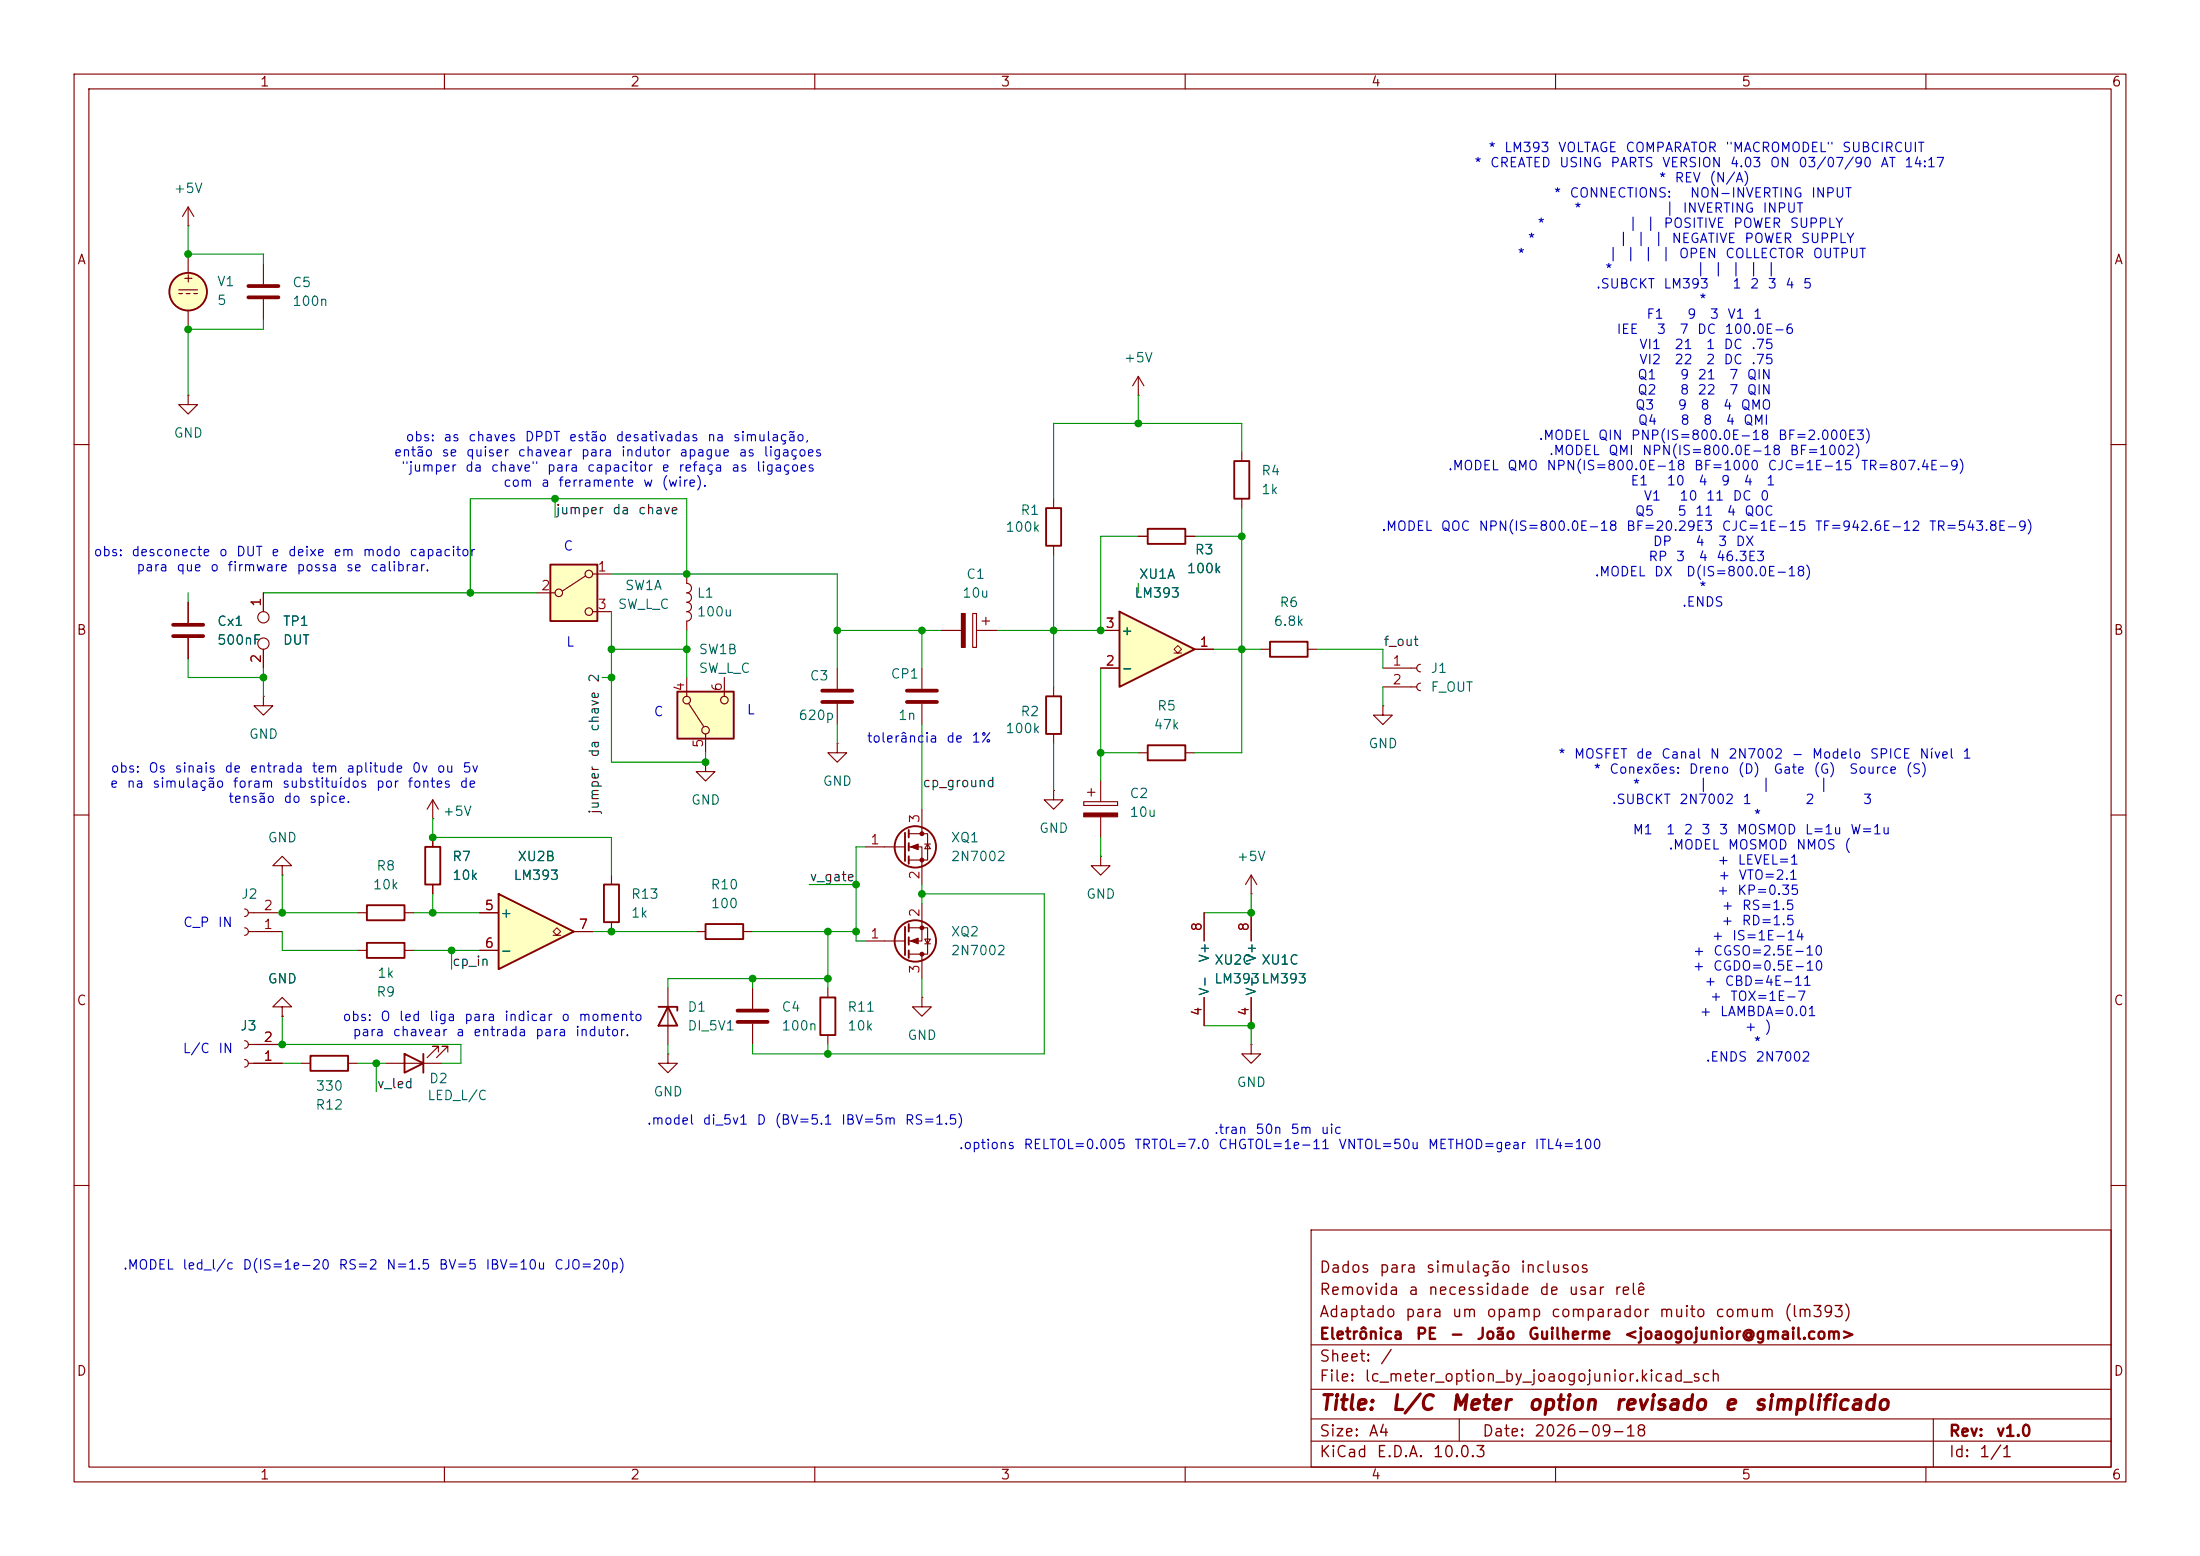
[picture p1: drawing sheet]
<svg xmlns="http://www.w3.org/2000/svg" width="297mm" height="210mm" viewBox="0 0 297 210" stroke-linecap="round" stroke-linejoin="round" font-family="sans-serif">
<g fill="none" stroke="#840000" stroke-width=".15">
<path d="M10 10h277v190h-277zM12 12h273v186h-273zM60 10v2M110 10v2M160 10v2M210 10v2M260 10v2M10 60h2M92.7 77.5v1.2a.64 .64 0 0 1 .7 .7 .64 .64 0 0 1-.7 .6 .64 .64 0 0 1 .7 .7 .64 .64 0 0 1-.7 .6M167.6 61v1.2M167.6 67.3v1.3M285 60h2"/>
<path d="M92.7 81.3a.64 .64 0 0 1 .7 .6 .64 .64 0 0 1-.7 .7 .64 .64 0 0 1 .7 .6 .64 .64 0 0 1-.7 .6v1.3M170.2 87.6h1.2M176.5 87.6h1.3M186.7 95.3v1.2h1.3l-1.3 1.3-1.3-1.3h1.3M186.7 95.3h.1M186.7 90.2h4.6M186.7 92.7h4.6M191.8 89.7a.51 .51 0 0 0-.5 .5 .51 .51 0 0 0 .5 .5M191.8 92.2a.51 .51 0 0 0-.5 .5 .51 .51 0 0 0 .5 .5M10 110h2M38.1 116.8h1.3l-1.3-1.2-1.3 1.2h1.3v1.3M38.1 118.1h.1"/>
<path d="M146.3 108.2h4.6v.5h-4.6zM146.8 106.9h1M147.3 106.4v1M148.6 115.6v1.2h1.3l-1.3 1.3-1.3-1.3h1.3M148.6 115.6h.1M148.6 105.4v2.8M148.6 110.2v2.8M285 110h2M33 125.2a.51 .51 0 0 1 .5 .5 .51 .51 0 0 1-.5 .5M33 122.7a.51 .51 0 0 1 .5 .5 .51 .51 0 0 1-.5 .5M33.5 125.7h4.6M33.5 123.2h4.6"/>
<path d="M38.1 135.9h1.3l-1.3-1.3-1.3 1.3h1.3v1.3M38.1 137.2h.1M40.6 143.5h1.3M47 143.5h1.3M52.1 143.5h7.6M59.2 142v-.8h-.8h.8l-1.5 1.5M60.5 142v-.8h-.8h.8l-1.6 1.5M10 160h2M177 166h108v32h-108zM285 160h2M60 198v2M110 198v2"/>
<path d="M160 198v2M177 194.5h108M177 191.5h108M177 187.5h108M177 181.5h108M197 191.5v3M210 198v2M260 198v2M261 191.5v6.5"/>
</g>
<path d="M166.6 62.2h2.1v5.1h-2.1zM171.4 86.6h5.1v2h-5.1zM41.9 142.5h5.1v2h-5.1zM54.6 142.2l2.5 1.3-2.5 1.3zM57.1 142.2v2.6" fill="none" stroke="#840000" stroke-width=".25"/>
<path d="M146.3 109.7h4.6v.5h-4.6z" fill="#840000" stroke="#840000" stroke-width=".15"/>
<path d="M74.3 76.2h6.3v7.6h-6.3z" fill="#ffffc2"/>
<g fill="none" stroke="#840000" stroke-width=".15">
<path d="M79 77.7l-3.1 2.1M80 77.5h2.5M72.4 80h2.5M80 82.6h2.5M58.4 113v1.3M58.4 119.4v1.3M95.2 102.9v1.2h1.3l-1.3 1.3-1.2-1.3h1.2M95.2 102.9h.1M113 100.3v1.3h1.3l-1.3 1.3-1.2-1.3h1.2M113 100.3h.1M48.3 123.2h1.2M48.3 128.3h1.2"/>
<path d="M54.6 123.2h1.3M54.6 128.3h1.3"/>
<circle cx="79.5" cy="77.5" r=".51"/>
<circle cx="75.4" cy="80" r=".51"/>
<circle cx="79.5" cy="82.6" r=".51"/>
</g>
<path d="M74.3 76.2h6.3v7.6h-6.3zM57.4 114.3h2v5.1h-2zM49.5 122.2h5.1v2h-5.1zM49.5 127.3h5.1v2h-5.1z" fill="none" stroke="#840000" stroke-width=".25"/>
<path d="M67.3 120.7l10.2 5-10.2 5.1z" fill="#ffffc2"/>
<g fill="none" stroke="#840000" stroke-width=".25">
<path d="M141.2 68.6h2.1v5.1h-2.1zM141.2 94h2.1v5.1h-2.1zM122.2 112.4v3.8M122.7 112v1M122.7 113.8v1M122.7 115.6v1M154.9 100.6h5.1v2h-5.1zM67.3 120.7l10.2 5-10.2 5.1zM110.7 134.6h2.1v5.1h-2.1z"/>
<circle cx="123.6" cy="114.3" r="2.79"/>
</g>
<path d="M74.7 126.2h.5l-.5-.5 .5-.5 .5 .5-.5 .5h.5" fill="none" stroke="#840000" stroke-width=".14"/>
<g fill="none" stroke="#840000" stroke-width=".15">
<path d="M35.6 35.6v2.8M35.6 40.4v2.8M142.2 67.3v1.3M142.2 73.7v1.2M124.5 90.2v2.8M124.5 95v2.8M127 85.1h2.8M131.3 82.8h.5v4.6h-.5zM131.8 85.1h2.8M132.6 83.8h1M133.1 83.3v1M142.2 92.7v1.3"/>
<path d="M142.2 99.1v1.2M116.8 114.3h5.4M122.7 112.5h2.5v3.6h-2.5M122.7 114.3h1.8v5.1M124.5 109.2v3.3M124.8 113.9h.8M125.2 113.9l.4 .7h-.8zM142.2 106.7v1.3h1.3l-1.3 1.2-1.2-1.2h1.2M142.2 106.7h.1M153.7 101.6h1.2M160 101.6h1.3M64.8 123.2h2.5"/>
<path d="M64.8 128.3h2.5M77.5 125.7h2.5M101.6 133.4v2.7M101.6 138.2v2.8M111.8 133.4v1.2M111.8 139.7v1.3M33 143a.51 .51 0 0 1 .5 .5 .51 .51 0 0 1-.5 .5M33 140.5a.51 .51 0 0 1 .5 .5 .51 .51 0 0 1-.5 .5M33.5 143.5h4.6M33.5 141h4.6"/>
</g>
<g fill="#840000" stroke="#840000" stroke-width=".15">
<path d="M122.9 114.3l1.1-.4v.8z"/>
<path d="M129.8 82.8h.5v4.6h-.5z"/>
<circle cx="124.5" cy="112.5" r=".25"/>
<circle cx="124.5" cy="116.1" r=".25"/>
</g>
<path d="M33.5 38.6h4.1M33.5 40.1h4.1M122.4 93.2h4.1M122.4 94.7h4.1M99.6 136.4h4M99.6 137.9h4" fill="none" stroke="#840000" stroke-width=".51"/>
<path d="M91.4 93.3h7.7v6.4h-7.7z" fill="#ffffc2"/>
<g fill="none" stroke="#840000" stroke-width=".15">
<path d="M25.4 81.3v2.8M25.4 86.1v2.8M35.6 94v1.3h1.2l-1.2 1.2-1.3-1.2h1.3M35.6 94h.1M35.6 80v2.6M35.6 87.6v2.6M92.7 91.4v2.6M93 94.9l2 3.1M95.2 99.1v2.5M97.8 91.4v2.6M90.2 133.4v7.6M124.5 134.6v1.3h1.2l-1.2 1.3-1.3-1.3h1.3"/>
<path d="M124.5 134.6h.1M90.2 142.2v1.3h1.2l-1.2 1.3-1.3-1.3h1.3M90.2 142.2h.1"/>
<circle cx="35.6" cy="83.3" r=".76"/>
<circle cx="35.6" cy="86.9" r=".76"/>
<circle cx="92.7" cy="94.5" r=".51"/>
<circle cx="95.3" cy="98.6" r=".51"/>
<circle cx="97.8" cy="94.5" r=".51"/>
</g>
<path d="M91.4 93.3h7.7v6.4h-7.7zM88.9 135.9h2.5v.5M90.2 135.9l1.2 2.5h-2.5z" fill="none" stroke="#840000" stroke-width=".25"/>
<path d="M23.4 84.3h4M23.4 85.9h4" fill="none" stroke="#840000" stroke-width=".51"/>
<path d="M151.1 82.6l10.2 5-10.2 5.1z" fill="#ffffc2"/>
<g fill="none" stroke="#840000" stroke-width=".25">
<path d="M154.9 71.4h5.1v2h-5.1zM151.1 82.6l10.2 5-10.2 5.1zM81.5 119.4h2.1v5.1h-2.1zM95.2 124.7h5.1v2h-5.1zM122.2 125.1v3.8M122.7 124.7v1M122.7 126.5v1M122.7 128.3v1"/>
<circle cx="25.4" cy="39.4" r="2.54"/>
<circle cx="123.6" cy="127" r="2.79"/>
</g>
<path d="M158.5 88.1h.5l-.5-.5 .5-.5 .5 .5-.5 .5h.5" fill="none" stroke="#840000" stroke-width=".14"/>
<g fill="none" stroke="#840000" stroke-width=".15">
<path d="M24.1 39.1h2.6M24.1 39.6h.5M25.1 39.6h.6M25.4 30.5h.1M25.4 27.9l-.8 1.3M25.4 27.9l.8 1.3M25.4 27.9v2.6M25.4 34.3v2.5M26.2 39.6h.5M25.4 53.3v1.3h1.3l-1.3 1.3-1.3-1.3h1.3M25.4 53.3h.1M25.4 41.9v2.6"/>
<path d="M153.7 53.3h.1M153.7 50.8l-.8 1.3M153.7 50.8l.7 1.3M153.7 50.8v2.5M153.7 72.4h1.2M160 72.4h1.3M25.4 81.3v2.8M25.4 86.1v2.8M35.6 80v2.6M35.6 87.6v2.6M113 90.2v2.8M113 95v2.8"/>
<path d="M148.6 90.2h2.5M148.6 85.1h2.5M161.3 87.6h2.5M58.4 110.5h.1M58.4 108l-.7 1.2M58.4 108l.8 1.2M58.4 108v2.5M58.4 113v1.3M58.4 119.4v1.3M82.5 118.1v1.3M168.9 118.1v2.6M168.9 118.1l-.8 1.3"/>
<path d="M168.9 118.1l.8 1.3M38.1 137.2h.1M64.8 123.2h2.5M64.8 128.3h2.5M77.5 125.7h2.5M82.5 124.5v1.2M94 125.7h1.2M100.3 125.7h1.3M116.8 127h5.4M122.7 125.2h2.5v3.6h-2.5M124.5 121.9v5.1h-1.8M124.5 128.8v3.3"/>
<path d="M124.8 126.7h.8l-.4 .7zM124.8 127.4h.8M162.6 123.2v3.8M162.6 134.6v3.8M168.9 120.7h.1M168.9 123.2v3.8M168.9 134.6v3.8M34.3 143.5h3.8M34.3 141h3.8M168.9 141v1.2h1.3l-1.3 1.3-1.3-1.3h1.3M168.9 141h.1"/>
</g>
<path d="M111 93.2h4.1M111 94.7h4.1" fill="none" stroke="#840000" stroke-width=".51"/>
<circle cx="25.4" cy="39.4" r="2.54" fill="#ffffc2" stroke="#ffffc2" stroke-width=".14"/>
<g fill="#840000" stroke="#840000" stroke-width=".15">
<path d="M122.9 127l1.1-.4v.8z"/>
<circle cx="124.5" cy="128.8" r=".25"/>
<circle cx="124.5" cy="125.2" r=".25"/>
</g>
<g fill="none" stroke="#009600" stroke-width=".15">
<path d="M25.4 30.5v3.8h10.2v1.3M35.6 43.2v1.3h-10.2v8.8M153.7 53.3v3.9M74.9 67.3v2.6M82.5 77.5h30.5v12.7M92.7 77.5v-10.2h-29.2v12.7M142.2 74.9v17.8M153.7 72.4h-5.1v12.7h-14M153.7 78.7v1.3M161.3 72.4h6.3M167.6 68.6v33h-6.3M167.6 61v-3.8h-25.4v10.1"/>
<path d="M25.4 80v1.3M25.4 88.9v2.5h10.2M35.6 80h36.8M35.6 90.2v3.8M81.3 91.4h1.2M82.5 82.6v20.3h12.7v-1.3M82.5 87.6h10.2M92.7 85.1v6.3M113 97.8v2.5M113 85.1h14M124.5 85.1v5.1M124.5 97.8v11.4"/>
<path d="M148.6 90.2v15.2M163.8 87.6h6.4M177.8 87.6h8.9v2.6M186.7 92.7v2.6M38.1 118.1v5.1h10.2M58.4 110.5v2.5h24.1v5.1M109.2 119.4h6.4M116.8 114.3h-1.2v12.7h1.2M124.5 119.4v2.5M142.2 100.3v6.4M148.6 101.6h5.1M148.6 113v2.6"/>
<path d="M38.1 137.2v3.8h24.1v2.5h-2.5M38.1 125.7v2.6h10.2M55.9 128.3h8.9M55.9 123.2h8.9M58.4 120.7v2.5M61 128.3v2.5M80 125.7h14M101.6 132.1v1.3M101.6 125.7h14M111.8 125.7v7.7M111.8 132.1h-21.6v1.3M124.5 132.1v2.5"/>
<path d="M124.5 120.7h16.5v21.5h-39.4v-1.2M162.6 138.4h6.3v2.6M168.9 120.7v2.5h-6.3M38.1 143.5h2.5M48.3 143.5h3.8M50.8 143.5v3.8M90.2 141v1.2M111.8 141v1.2"/>
</g>
<g fill="#009600" stroke="#009600" stroke-width=".14">
<circle cx="50.8" cy="143.5" r=".46"/>
<circle cx="38.1" cy="123.2" r=".46"/>
<circle cx="58.4" cy="113" r=".46"/>
<circle cx="38.1" cy="141" r=".46"/>
<circle cx="25.4" cy="34.3" r=".46"/>
<circle cx="35.6" cy="91.4" r=".46"/>
<circle cx="25.4" cy="44.5" r=".46"/>
<circle cx="92.7" cy="87.6" r=".46"/>
<circle cx="92.7" cy="77.5" r=".46"/>
<circle cx="63.5" cy="80" r=".46"/>
<circle cx="74.9" cy="67.3" r=".46"/>
<circle cx="82.5" cy="87.6" r=".46"/>
<circle cx="167.6" cy="72.4" r=".46"/>
<circle cx="153.7" cy="57.2" r=".46"/>
<circle cx="167.6" cy="87.6" r=".46"/>
<circle cx="148.6" cy="85.1" r=".46"/>
<circle cx="148.6" cy="101.6" r=".46"/>
<circle cx="124.5" cy="120.7" r=".46"/>
<circle cx="111.8" cy="132.1" r=".46"/>
<circle cx="111.8" cy="142.2" r=".46"/>
<circle cx="115.6" cy="125.7" r=".46"/>
<circle cx="115.6" cy="119.4" r=".46"/>
<circle cx="168.9" cy="123.2" r=".46"/>
<circle cx="111.8" cy="125.7" r=".46"/>
<circle cx="168.9" cy="138.4" r=".46"/>
<circle cx="82.5" cy="125.7" r=".46"/>
<circle cx="61" cy="128.3" r=".46"/>
<circle cx="58.4" cy="123.2" r=".46"/>
<circle cx="82.5" cy="91.4" r=".46"/>
<circle cx="101.6" cy="132.1" r=".46"/>
<circle cx="113" cy="85.1" r=".46"/>
<circle cx="124.5" cy="85.1" r=".46"/>
<circle cx="142.2" cy="85.1" r=".46"/>
<circle cx="95.2" cy="102.9" r=".46"/>
</g>
<g font-size="2" fill="#840000">
<text x="178" y="190.8">Title:</text>
<text x="187.7" y="190.8">L/C</text>
<text x="195.7" y="190.8">Meter</text>
<text x="206.1" y="190.8">option</text>
<text x="217.8" y="190.8">revisado</text>
<text x="232.6" y="190.8">e</text>
<text x="236.6" y="190.8">simplificado</text>
</g>
<g font-size="1.5" fill="#840000">
<text x="178" y="172.2">Dados</text>
<text x="186.1" y="172.2">para</text>
<text x="192.4" y="172.2">simulação</text>
<text x="205.1" y="172.2">inclusos</text>
<text x="178" y="178.2">Adaptado</text>
<text x="178" y="175.2">Removida</text>
<text x="189.6" y="178.2">para</text>
<text x="190" y="175.2">a</text>
<text x="192.7" y="175.2">necessidade</text>
<text x="195.9" y="178.2">um</text>
<text x="200.5" y="178.2">opamp</text>
<text x="207.7" y="175.2">de</text>
<text x="209.3" y="178.2">comparador</text>
<text x="211.6" y="175.2">usar</text>
<text x="217.8" y="175.2">relê</text>
<text x="223.9" y="178.2">muito</text>
<text x="231.4" y="178.2">comum</text>
<text x="240.7" y="178.2">(lm393)</text>
<text x="178" y="184.2">Sheet:</text>
<text x="178" y="181.2">Eletrônica</text>
<text x="186.2" y="184.2">/</text>
<text x="191" y="181.2">PE</text>
<text x="195.6" y="181.2">-</text>
<text x="199.2" y="181.2">João</text>
<text x="206.2" y="181.2">Guilherme</text>
<text x="219.1" y="181.2">&lt;joaogojunior@gmail.com&gt;</text>
<text x="178" y="186.9">File:</text>
<text x="184.1" y="186.9">lc_meter_option_by_joaogojunior.kicad_sch</text>
<text x="178" y="197.1">KiCad</text>
<text x="178" y="194.3">Size:</text>
<text x="184.7" y="194.3">A4</text>
<text x="185.7" y="197.1">E.D.A.</text>
<text x="193.3" y="197.1">10.0.3</text>
<text x="200" y="194.3">Date:</text>
<text x="207" y="194.3">2026-09-18</text>
<text x="263" y="194.3">Rev:</text>
<text x="263" y="197.1">Id:</text>
<text x="267.1" y="197.1">1/1</text>
<text x="269.4" y="194.3">v1.0</text>
</g>
<g font-size="1.3" fill="#840000">
<text x="35" y="12">1</text>
<text x="85" y="12">2</text>
<text x="135" y="12">3</text>
<text x="185" y="12">4</text>
<text x="235" y="12">5</text>
<text x="285" y="12">6</text>
<text x="10.3" y="36">A</text>
<text x="285.3" y="36">A</text>
<text x="24.5" y="38.4">+</text>
<text x="10.3" y="86">B</text>
<text x="285.3" y="86">B</text>
<text x="10.3" y="136">C</text>
<text x="285.3" y="136">C</text>
<text x="10.3" y="186">D</text>
<text x="285.3" y="186">D</text>
<text x="35" y="200">1</text>
<text x="85" y="200">2</text>
<text x="135" y="200">3</text>
<text x="185" y="200">4</text>
<text x="235" y="200">5</text>
<text x="285" y="200">6</text>
</g>
<g font-size="1.3" fill="#0000c2">
<text x="198.9" y="22.9">*</text>
<text x="200.8" y="20.9">*</text>
<text x="201.1" y="22.9">CREATED</text>
<text x="203" y="20.9">LM393</text>
<text x="210.2" y="20.9">VOLTAGE</text>
<text x="210.4" y="22.9">USING</text>
<text x="217.3" y="22.9">PARTS</text>
<text x="219.3" y="20.9">COMPARATOR</text>
<text x="224.3" y="22.9">VERSION</text>
<text x="232.8" y="20.9">&quot;MACROMODEL&quot;</text>
<text x="233.4" y="22.9">4.03</text>
<text x="238.8" y="22.9">ON</text>
<text x="242.7" y="22.9">03/07/90</text>
<text x="248.6" y="20.9">SUBCIRCUIT</text>
<text x="253.8" y="22.9">AT</text>
<text x="257" y="22.9">14:17</text>
<text x="209.7" y="27">*</text>
<text x="211.8" y="27">CONNECTIONS:</text>
<text x="212.4" y="29">*</text>
<text x="223.8" y="24.9">*</text>
<text x="224.7" y="29">|</text>
<text x="226" y="24.9">REV</text>
<text x="227.1" y="29">INVERTING</text>
<text x="228" y="27">NON-INVERTING</text>
<text x="230.7" y="24.9">(N/A)</text>
<text x="237.9" y="29">INPUT</text>
<text x="244.4" y="27">INPUT</text>
<text x="204.8" y="35.2">*</text>
<text x="206.2" y="33.1">*</text>
<text x="207.5" y="31.1">*</text>
<text x="217" y="35.2">|</text>
<text x="218.4" y="33.1">|</text>
<text x="219.4" y="35.2">|</text>
<text x="219.7" y="31.1">|</text>
<text x="220.8" y="33.1">|</text>
<text x="221.8" y="35.2">|</text>
<text x="222.1" y="31.1">|</text>
<text x="223.2" y="33.1">|</text>
<text x="224.2" y="35.2">|</text>
<text x="224.5" y="31.1">POSITIVE</text>
<text x="225.6" y="33.1">NEGATIVE</text>
<text x="226.6" y="35.2">OPEN</text>
<text x="232.8" y="35.2">COLLECTOR</text>
<text x="233.9" y="31.1">POWER</text>
<text x="235.4" y="33.1">POWER</text>
<text x="241.5" y="31.1">SUPPLY</text>
<text x="243" y="33.1">SUPPLY</text>
<text x="244.6" y="35.2">OUTPUT</text>
<text x="215.4" y="39.3">.SUBCKT</text>
<text x="216.6" y="37.2">*</text>
<text x="224.5" y="39.3">LM393</text>
<text x="228.9" y="37.2">|</text>
<text x="229.3" y="41.3">*</text>
<text x="231.2" y="37.2">|</text>
<text x="233.6" y="37.2">|</text>
<text x="233.8" y="39.3">1</text>
<text x="236" y="37.2">|</text>
<text x="236.2" y="39.3">2</text>
<text x="238.4" y="37.2">|</text>
<text x="238.5" y="39.3">3</text>
<text x="240.9" y="39.3">4</text>
<text x="243.3" y="39.3">5</text>
<text x="218.1" y="45.4">IEE</text>
<text x="221.2" y="47.4">VI1</text>
<text x="222.2" y="43.3">F1</text>
<text x="223.6" y="45.4">3</text>
<text x="226" y="47.4">21</text>
<text x="226.6" y="45.4">7</text>
<text x="227.7" y="43.3">9</text>
<text x="229" y="45.4">DC</text>
<text x="230.2" y="47.4">1</text>
<text x="230.7" y="43.3">3</text>
<text x="232.6" y="47.4">DC</text>
<text x="232.7" y="45.4">100.0E-6</text>
<text x="233.1" y="43.3">V1</text>
<text x="236.3" y="47.4">.75</text>
<text x="236.6" y="43.3">1</text>
<text x="221" y="51.5">Q1</text>
<text x="221" y="53.6">Q2</text>
<text x="221.2" y="49.5">VI2</text>
<text x="226" y="49.5">22</text>
<text x="226.7" y="51.5">9</text>
<text x="226.7" y="53.6">8</text>
<text x="229.1" y="51.5">21</text>
<text x="229.1" y="53.6">22</text>
<text x="230.2" y="49.5">2</text>
<text x="232.6" y="49.5">DC</text>
<text x="233.3" y="51.5">7</text>
<text x="233.3" y="53.6">7</text>
<text x="235.7" y="51.5">QIN</text>
<text x="235.7" y="53.6">QIN</text>
<text x="236.3" y="49.5">.75</text>
<text x="54.7" y="59.9">obs:</text>
<text x="59.8" y="59.9">as</text>
<text x="63.1" y="59.9">chaves</text>
<text x="70.8" y="59.9">DPDT</text>
<text x="76.7" y="59.9">estão</text>
<text x="83" y="59.9">desativadas</text>
<text x="95.4" y="59.9">na</text>
<text x="98.8" y="59.9">simulação,</text>
<text x="207.6" y="59.7">.MODEL</text>
<text x="215.6" y="59.7">QIN</text>
<text x="220.1" y="59.7">PNP(IS=800.0E-18</text>
<text x="220.7" y="55.6">Q3</text>
<text x="221" y="57.7">Q4</text>
<text x="226.4" y="55.6">9</text>
<text x="226.8" y="57.7">8</text>
<text x="229.5" y="55.6">8</text>
<text x="229.8" y="57.7">8</text>
<text x="232.5" y="55.6">4</text>
<text x="232.9" y="57.7">4</text>
<text x="234.9" y="55.6">QMO</text>
<text x="235.3" y="57.7">QMI</text>
<text x="239.9" y="59.7">BF=2.000E3)</text>
<text x="53.1" y="61.9">então</text>
<text x="54.1" y="64">&quot;jumper</text>
<text x="59.5" y="61.9">se</text>
<text x="62.7" y="64">da</text>
<text x="62.8" y="61.9">quiser</text>
<text x="66.2" y="64">chave&quot;</text>
<text x="69.8" y="61.9">chavear</text>
<text x="73.7" y="64">para</text>
<text x="78.3" y="61.9">para</text>
<text x="79.1" y="64">capacitor</text>
<text x="83.7" y="61.9">indutor</text>
<text x="89.2" y="64">e</text>
<text x="91.5" y="64">refaça</text>
<text x="91.6" y="61.9">apague</text>
<text x="98.6" y="64">as</text>
<text x="99.6" y="61.9">as</text>
<text x="102" y="64">ligaçoes</text>
<text x="103" y="61.9">ligaçoes</text>
<text x="195.4" y="63.8">.MODEL</text>
<text x="203.4" y="63.8">QMO</text>
<text x="208.7" y="63.8">NPN(IS=800.0E-18</text>
<text x="209" y="61.7">.MODEL</text>
<text x="217" y="61.7">QMI</text>
<text x="220" y="65.8">E1</text>
<text x="221.6" y="61.7">NPN(IS=800.0E-18</text>
<text x="224.9" y="65.8">10</text>
<text x="228.6" y="63.8">BF=1000</text>
<text x="229.2" y="65.8">4</text>
<text x="232.2" y="65.8">9</text>
<text x="235.3" y="65.8">4</text>
<text x="238.3" y="65.8">1</text>
<text x="238.5" y="63.8">CJC=1E-15</text>
<text x="241.5" y="61.7">BF=1002)</text>
<text x="251.1" y="63.8">TR=807.4E-9)</text>
<text x="67.8" y="66">com</text>
<text x="72.9" y="66">a</text>
<text x="75.3" y="66">ferramente</text>
<text x="86.7" y="66">w</text>
<text x="89.2" y="66">(wire).</text>
<text x="186.4" y="72">.MODEL</text>
<text x="194.4" y="72">QOC</text>
<text x="199.5" y="72">NPN(IS=800.0E-18</text>
<text x="219.4" y="72">BF=20.29E3</text>
<text x="220.6" y="69.9">Q5</text>
<text x="221.8" y="67.9">V1</text>
<text x="226.4" y="69.9">5</text>
<text x="226.6" y="67.9">10</text>
<text x="228.7" y="69.9">11</text>
<text x="230.2" y="67.9">11</text>
<text x="232.3" y="72">CJC=1E-15</text>
<text x="233" y="69.9">4</text>
<text x="233.8" y="67.9">DC</text>
<text x="235.4" y="69.9">QOC</text>
<text x="237.5" y="67.9">0</text>
<text x="244.9" y="72">TF=942.6E-12</text>
<text x="260.3" y="72">TR=543.8E-9)</text>
<text x="12.5" y="75.4">obs:</text>
<text x="17.6" y="75.4">desconecte</text>
<text x="18.3" y="77.4">para</text>
<text x="23.7" y="77.4">que</text>
<text x="28.3" y="77.4">o</text>
<text x="29.5" y="75.4">o</text>
<text x="30.6" y="77.4">firmware</text>
<text x="31.8" y="75.4">DUT</text>
<text x="36.5" y="75.4">e</text>
<text x="38.8" y="75.4">deixe</text>
<text x="39.9" y="77.4">possa</text>
<text x="44.9" y="75.4">em</text>
<text x="46.6" y="77.4">se</text>
<text x="48.9" y="75.4">modo</text>
<text x="49.9" y="77.4">calibrar.</text>
<text x="55.2" y="75.4">capacitor</text>
<text x="76" y="74.6">C</text>
<text x="222.4" y="76.1">RP</text>
<text x="223" y="74">DP</text>
<text x="226.2" y="76.1">3</text>
<text x="228.8" y="74">4</text>
<text x="229.2" y="76.1">4</text>
<text x="231.6" y="76.1">46.3E3</text>
<text x="231.8" y="74">3</text>
<text x="234.2" y="74">DX</text>
<text x="215.2" y="78.1">.MODEL</text>
<text x="223.2" y="78.1">DX</text>
<text x="227" y="82.2">.ENDS</text>
<text x="227.5" y="78.1">D(IS=800.0E-18)</text>
<text x="229.3" y="80.1">*</text>
<text x="76.3" y="87.6">L</text>
<text x="88.2" y="97">C</text>
<text x="100.7" y="96.7">L</text>
<text x="116.9" y="100.5">tolerância</text>
<text x="127.7" y="100.5">de</text>
<text x="131.1" y="100.5">1%</text>
<text x="14.8" y="106.6">e</text>
<text x="14.8" y="104.6">obs:</text>
<text x="17" y="106.6">na</text>
<text x="19.9" y="104.6">Os</text>
<text x="20.5" y="106.6">simulação</text>
<text x="23.5" y="104.6">sinais</text>
<text x="30.2" y="104.6">de</text>
<text x="31.3" y="106.6">foram</text>
<text x="33.6" y="104.6">entrada</text>
<text x="38" y="106.6">substituídos</text>
<text x="42" y="104.6">tem</text>
<text x="46.7" y="104.6">aplitude</text>
<text x="50.7" y="106.6">por</text>
<text x="54.9" y="106.6">fontes</text>
<text x="55.5" y="104.6">0v</text>
<text x="58.9" y="104.6">ou</text>
<text x="62" y="106.6">de</text>
<text x="62.3" y="104.6">5v</text>
<text x="210.3" y="102.7">*</text>
<text x="212.4" y="102.7">MOSFET</text>
<text x="215" y="104.7">*</text>
<text x="217.2" y="104.7">Conexões:</text>
<text x="220.3" y="106.8">*</text>
<text x="220.8" y="102.7">de</text>
<text x="224.2" y="102.7">Canal</text>
<text x="227.9" y="104.7">Dreno</text>
<text x="229.2" y="106.8">|</text>
<text x="230.7" y="102.7">N</text>
<text x="233.2" y="102.7">2N7002</text>
<text x="234.5" y="104.7">(D)</text>
<text x="237.7" y="106.8">|</text>
<text x="239.3" y="104.7">Gate</text>
<text x="241.8" y="102.7">-</text>
<text x="244.5" y="102.7">Modelo</text>
<text x="244.7" y="104.7">(G)</text>
<text x="245.5" y="106.8">|</text>
<text x="249.5" y="104.7">Source</text>
<text x="252.3" y="102.7">SPICE</text>
<text x="257.2" y="104.7">(S)</text>
<text x="259" y="102.7">Nível</text>
<text x="264.8" y="102.7">1</text>
<text x="30.7" y="108.7">tensão</text>
<text x="38.2" y="108.7">do</text>
<text x="41.6" y="108.7">spice.</text>
<text x="217.5" y="108.8">.SUBCKT</text>
<text x="220.3" y="112.9">M1</text>
<text x="224.8" y="112.9">1</text>
<text x="226.6" y="108.8">2N7002</text>
<text x="227.2" y="112.9">2</text>
<text x="229.6" y="112.9">3</text>
<text x="232" y="112.9">3</text>
<text x="234.4" y="112.9">MOSMOD</text>
<text x="235.2" y="108.8">1</text>
<text x="236.7" y="110.9">*</text>
<text x="243.6" y="112.9">L=1u</text>
<text x="243.6" y="108.8">2</text>
<text x="249.7" y="112.9">W=1u</text>
<text x="251.4" y="108.8">3</text>
<text x="225.2" y="115">.MODEL</text>
<text x="231.8" y="117">+</text>
<text x="231.9" y="119.1">+</text>
<text x="233.2" y="115">MOSMOD</text>
<text x="234.5" y="117">LEVEL=1</text>
<text x="234.6" y="119.1">VTO=2.1</text>
<text x="242.4" y="115">NMOS</text>
<text x="248.9" y="115">(</text>
<text x="24.6" y="125.4">C_P</text>
<text x="29.3" y="125.4">IN</text>
<text x="231.7" y="121.1">+</text>
<text x="232.3" y="125.2">+</text>
<text x="232.3" y="123.1">+</text>
<text x="234.4" y="121.1">KP=0.35</text>
<text x="235" y="125.2">RD=1.5</text>
<text x="235.1" y="123.1">RS=1.5</text>
<text x="228.4" y="131.3">+</text>
<text x="228.5" y="129.3">+</text>
<text x="231" y="127.2">+</text>
<text x="231.2" y="131.3">CGDO=0.5E-10</text>
<text x="231.2" y="129.3">CGSO=2.5E-10</text>
<text x="233.7" y="127.2">IS=1E-14</text>
<text x="229.4" y="137.5">+</text>
<text x="230" y="133.4">+</text>
<text x="230.8" y="135.4">+</text>
<text x="232.1" y="137.5">LAMBDA=0.01</text>
<text x="232.7" y="133.4">CBD=4E-11</text>
<text x="233.5" y="135.4">TOX=1E-7</text>
<text x="24.6" y="142.5">L/C</text>
<text x="29.4" y="142.5">IN</text>
<text x="46.2" y="138.1">obs:</text>
<text x="47.5" y="140.2">para</text>
<text x="51.3" y="138.1">O</text>
<text x="52.9" y="140.2">chavear</text>
<text x="53.8" y="138.1">led</text>
<text x="57.8" y="138.1">liga</text>
<text x="61.5" y="140.2">a</text>
<text x="62.6" y="138.1">para</text>
<text x="63.8" y="140.2">entrada</text>
<text x="68" y="138.1">indicar</text>
<text x="72.2" y="140.2">para</text>
<text x="75.7" y="138.1">o</text>
<text x="77.6" y="140.2">indutor.</text>
<text x="78" y="138.1">momento</text>
<text x="230.2" y="143.6">.ENDS</text>
<text x="235.4" y="139.5">+</text>
<text x="236.7" y="141.6">*</text>
<text x="236.9" y="143.6">2N7002</text>
<text x="238.2" y="139.5">)</text>
<text x="87.2" y="152.1">.model</text>
<text x="94.8" y="152.1">di_5v1</text>
<text x="102" y="152.1">D</text>
<text x="104.5" y="152.1">(BV=5.1</text>
<text x="113.5" y="152.1">IBV=5m</text>
<text x="122.1" y="152.1">RS=1.5)</text>
<text x="129.4" y="155.4">.options</text>
<text x="138.1" y="155.4">RELTOL=0.005</text>
<text x="153" y="155.4">TRTOL=7.0</text>
<text x="163.8" y="153.4">.tran</text>
<text x="164.4" y="155.4">CHGTOL=1e-11</text>
<text x="169.4" y="153.4">50n</text>
<text x="174.1" y="153.4">5m</text>
<text x="178.2" y="153.4">uic</text>
<text x="180.6" y="155.4">VNTOL=50u</text>
<text x="192.7" y="155.4">METHOD=gear</text>
<text x="207.1" y="155.4">ITL4=100</text>
<text x="16.5" y="171.7">.MODEL</text>
<text x="24.5" y="171.7">led_l/c</text>
<text x="32.6" y="171.7">D(IS=1e-20</text>
<text x="45.6" y="171.7">RS=2</text>
<text x="52" y="171.7">N=1.5</text>
<text x="59.1" y="171.7">BV=5</text>
<text x="65.4" y="171.7">IBV=10u</text>
<text x="74.7" y="171.7">CJO=20p)</text>
</g>
<g font-size="1.3" fill="#006464">
<text x="23.4" y="26.4">+5V</text>
<text x="29.2" y="38.9">V1</text>
<text x="29.2" y="41.5">5</text>
<text x="39.4" y="39.1">C5</text>
<text x="39.4" y="41.6">100n</text>
<text x="151.6" y="49.2">+5V</text>
<text x="23.4" y="59.4">GND</text>
<text x="170.2" y="64.5">R4</text>
<text x="137.7" y="69.8">R1</text>
<text x="170.2" y="67">1k</text>
<text x="135.6" y="72.1">100k</text>
<text x="160.1" y="77.7">100k</text>
<text x="161.2" y="75.1">R3</text>
<text x="83.3" y="82.5">SW_L_C</text>
<text x="84.3" y="80">SW1A</text>
<text x="94" y="83.5">100u</text>
<text x="94" y="81">L1</text>
<text x="129.8" y="81">10u</text>
<text x="130.4" y="78.4">C1</text>
<text x="153.1" y="81">LM393</text>
<text x="153.7" y="78.4">XU1A</text>
<text x="172.6" y="82.3">R6</text>
<text x="29.2" y="87.3">500nF</text>
<text x="29.2" y="84.8">Cx1</text>
<text x="38.1" y="84.8">TP1</text>
<text x="38.1" y="87.3">DUT</text>
<text x="94.2" y="88.6">SW1B</text>
<text x="151.3" y="86.1">+</text>
<text x="171.9" y="84.8">6.8k</text>
<text x="94.2" y="91.1">SW_L_C</text>
<text x="109.2" y="92.2">C3</text>
<text x="120.2" y="91.9">CP1</text>
<text x="151.3" y="91.1">-</text>
<text x="193" y="91.1">J1</text>
<text x="193" y="93.7">F_OUT</text>
<text x="33.5" y="100">GND</text>
<text x="107.7" y="97.5">620p</text>
<text x="121.2" y="97.5">1n</text>
<text x="135.6" y="99.3">100k</text>
<text x="137.7" y="97">R2</text>
<text x="155.7" y="98.8">47k</text>
<text x="156.1" y="96.2">R5</text>
<text x="184.7" y="101.3">GND</text>
<text x="111" y="106.4">GND</text>
<text x="59.7" y="110.4">+5V</text>
<text x="93.2" y="108.9">GND</text>
<text x="140.2" y="112.7">GND</text>
<text x="152.4" y="108">C2</text>
<text x="152.4" y="110.6">10u</text>
<text x="36.1" y="114">GND</text>
<text x="50.7" y="117.8">R8</text>
<text x="61" y="116.5">R7</text>
<text x="61" y="119.1">10k</text>
<text x="69.2" y="119.1">LM393</text>
<text x="69.8" y="116.5">XU2B</text>
<text x="128.3" y="114">XQ1</text>
<text x="128.3" y="116.5">2N7002</text>
<text x="166.9" y="116.5">+5V</text>
<text x="32.5" y="121.6">J2</text>
<text x="50.2" y="120.4">10k</text>
<text x="67.4" y="124.2">+</text>
<text x="85.1" y="121.6">R13</text>
<text x="85.1" y="124.2">1k</text>
<text x="95.8" y="120.4">R10</text>
<text x="95.9" y="122.9">100</text>
<text x="146.6" y="121.6">GND</text>
<text x="67.4" y="129.2">-</text>
<text x="128.3" y="126.7">XQ2</text>
<text x="128.3" y="129.2">2N7002</text>
<text x="163.5" y="130" transform="rotate(-90 163.5 130)">V+</text>
<text x="163.8" y="130.5">XU2C</text>
<text x="169.9" y="130" transform="rotate(-90 169.9 130)">V+</text>
<text x="170.2" y="130.5">XU1C</text>
<text x="36.1" y="133.1">GND</text>
<text x="50.7" y="134.8">R9</text>
<text x="50.8" y="132.3">1k</text>
<text x="92.7" y="136.9">D1</text>
<text x="105.4" y="136.9">C4</text>
<text x="114.3" y="136.9">R11</text>
<text x="163.5" y="134.5" transform="rotate(-90 163.5 134.5)">V-</text>
<text x="163.8" y="133.1">LM393LM393</text>
<text x="169.9" y="134.5" transform="rotate(-90 169.9 134.5)">V-</text>
<text x="32.3" y="139.4">J3</text>
<text x="92.7" y="139.4">DI_5V1</text>
<text x="105.4" y="139.4">100n</text>
<text x="114.3" y="139.4">10k</text>
<text x="122.4" y="140.7">GND</text>
<text x="42.5" y="147.5">330</text>
<text x="57.6" y="148.8">LED_L/C</text>
<text x="57.8" y="146.5">D2</text>
<text x="88.1" y="148.3">GND</text>
<text x="166.9" y="147">GND</text>
<text x="42.5" y="150.1">R12</text>
</g>
<g font-size="1.3" fill="#0f0f0f">
<text x="74.9" y="69.7">jumper</text>
<text x="82.6" y="69.7">da</text>
<text x="86" y="69.7">chave</text>
<text x="186.7" y="87.5">f_out</text>
<text x="81.2" y="92.2" transform="rotate(-90 81.2 92.2)">2</text>
<text x="81.2" y="98.9" transform="rotate(-90 81.2 98.9)">chave</text>
<text x="81.2" y="102.3" transform="rotate(-90 81.2 102.3)">da</text>
<text x="124.5" y="106.6">cp_ground</text>
<text x="81.2" y="110" transform="rotate(-90 81.2 110)">jumper</text>
<text x="109.2" y="119.3">v_gate</text>
<text x="61" y="130.7">cp_in</text>
<text x="50.8" y="147.2">v_led</text>
</g>
<g font-size="1.3" fill="#a90000">
<text x="80.6" y="77.4">1</text>
<text x="35.5" y="82" transform="rotate(-90 35.5 82)">1</text>
<text x="73" y="80">2</text>
<text x="80.6" y="82.5">3</text>
<text x="35.5" y="89.6" transform="rotate(-90 35.5 89.6)">2</text>
<text x="149.2" y="85.1">3</text>
<text x="161.9" y="87.6">1</text>
<text x="92.7" y="93.4" transform="rotate(-90 92.7 93.4)">4</text>
<text x="97.8" y="93.4" transform="rotate(-90 97.8 93.4)">6</text>
<text x="149.2" y="90.1">2</text>
<text x="187.9" y="90.1">1</text>
<text x="187.9" y="92.7">2</text>
<text x="95.2" y="101" transform="rotate(-90 95.2 101)">5</text>
<text x="124.4" y="111.2" transform="rotate(-90 124.4 111.2)">3</text>
<text x="117.4" y="114.3">1</text>
<text x="124.4" y="118.8" transform="rotate(-90 124.4 118.8)">2</text>
<text x="35.5" y="125.7">1</text>
<text x="35.5" y="123.2">2</text>
<text x="65.3" y="123.2">5</text>
<text x="78" y="125.7">7</text>
<text x="124.4" y="123.9" transform="rotate(-90 124.4 123.9)">2</text>
<text x="162.5" y="125.8" transform="rotate(-90 162.5 125.8)">8</text>
<text x="168.9" y="125.8" transform="rotate(-90 168.9 125.8)">8</text>
<text x="65.3" y="128.2">6</text>
<text x="117.4" y="127">1</text>
<text x="124.4" y="131.5" transform="rotate(-90 124.4 131.5)">3</text>
<text x="162.5" y="137.2" transform="rotate(-90 162.5 137.2)">4</text>
<text x="168.9" y="137.2" transform="rotate(-90 168.9 137.2)">4</text>
<text x="35.5" y="143.5">1</text>
<text x="35.5" y="140.9">2</text>
</g>
</svg>
